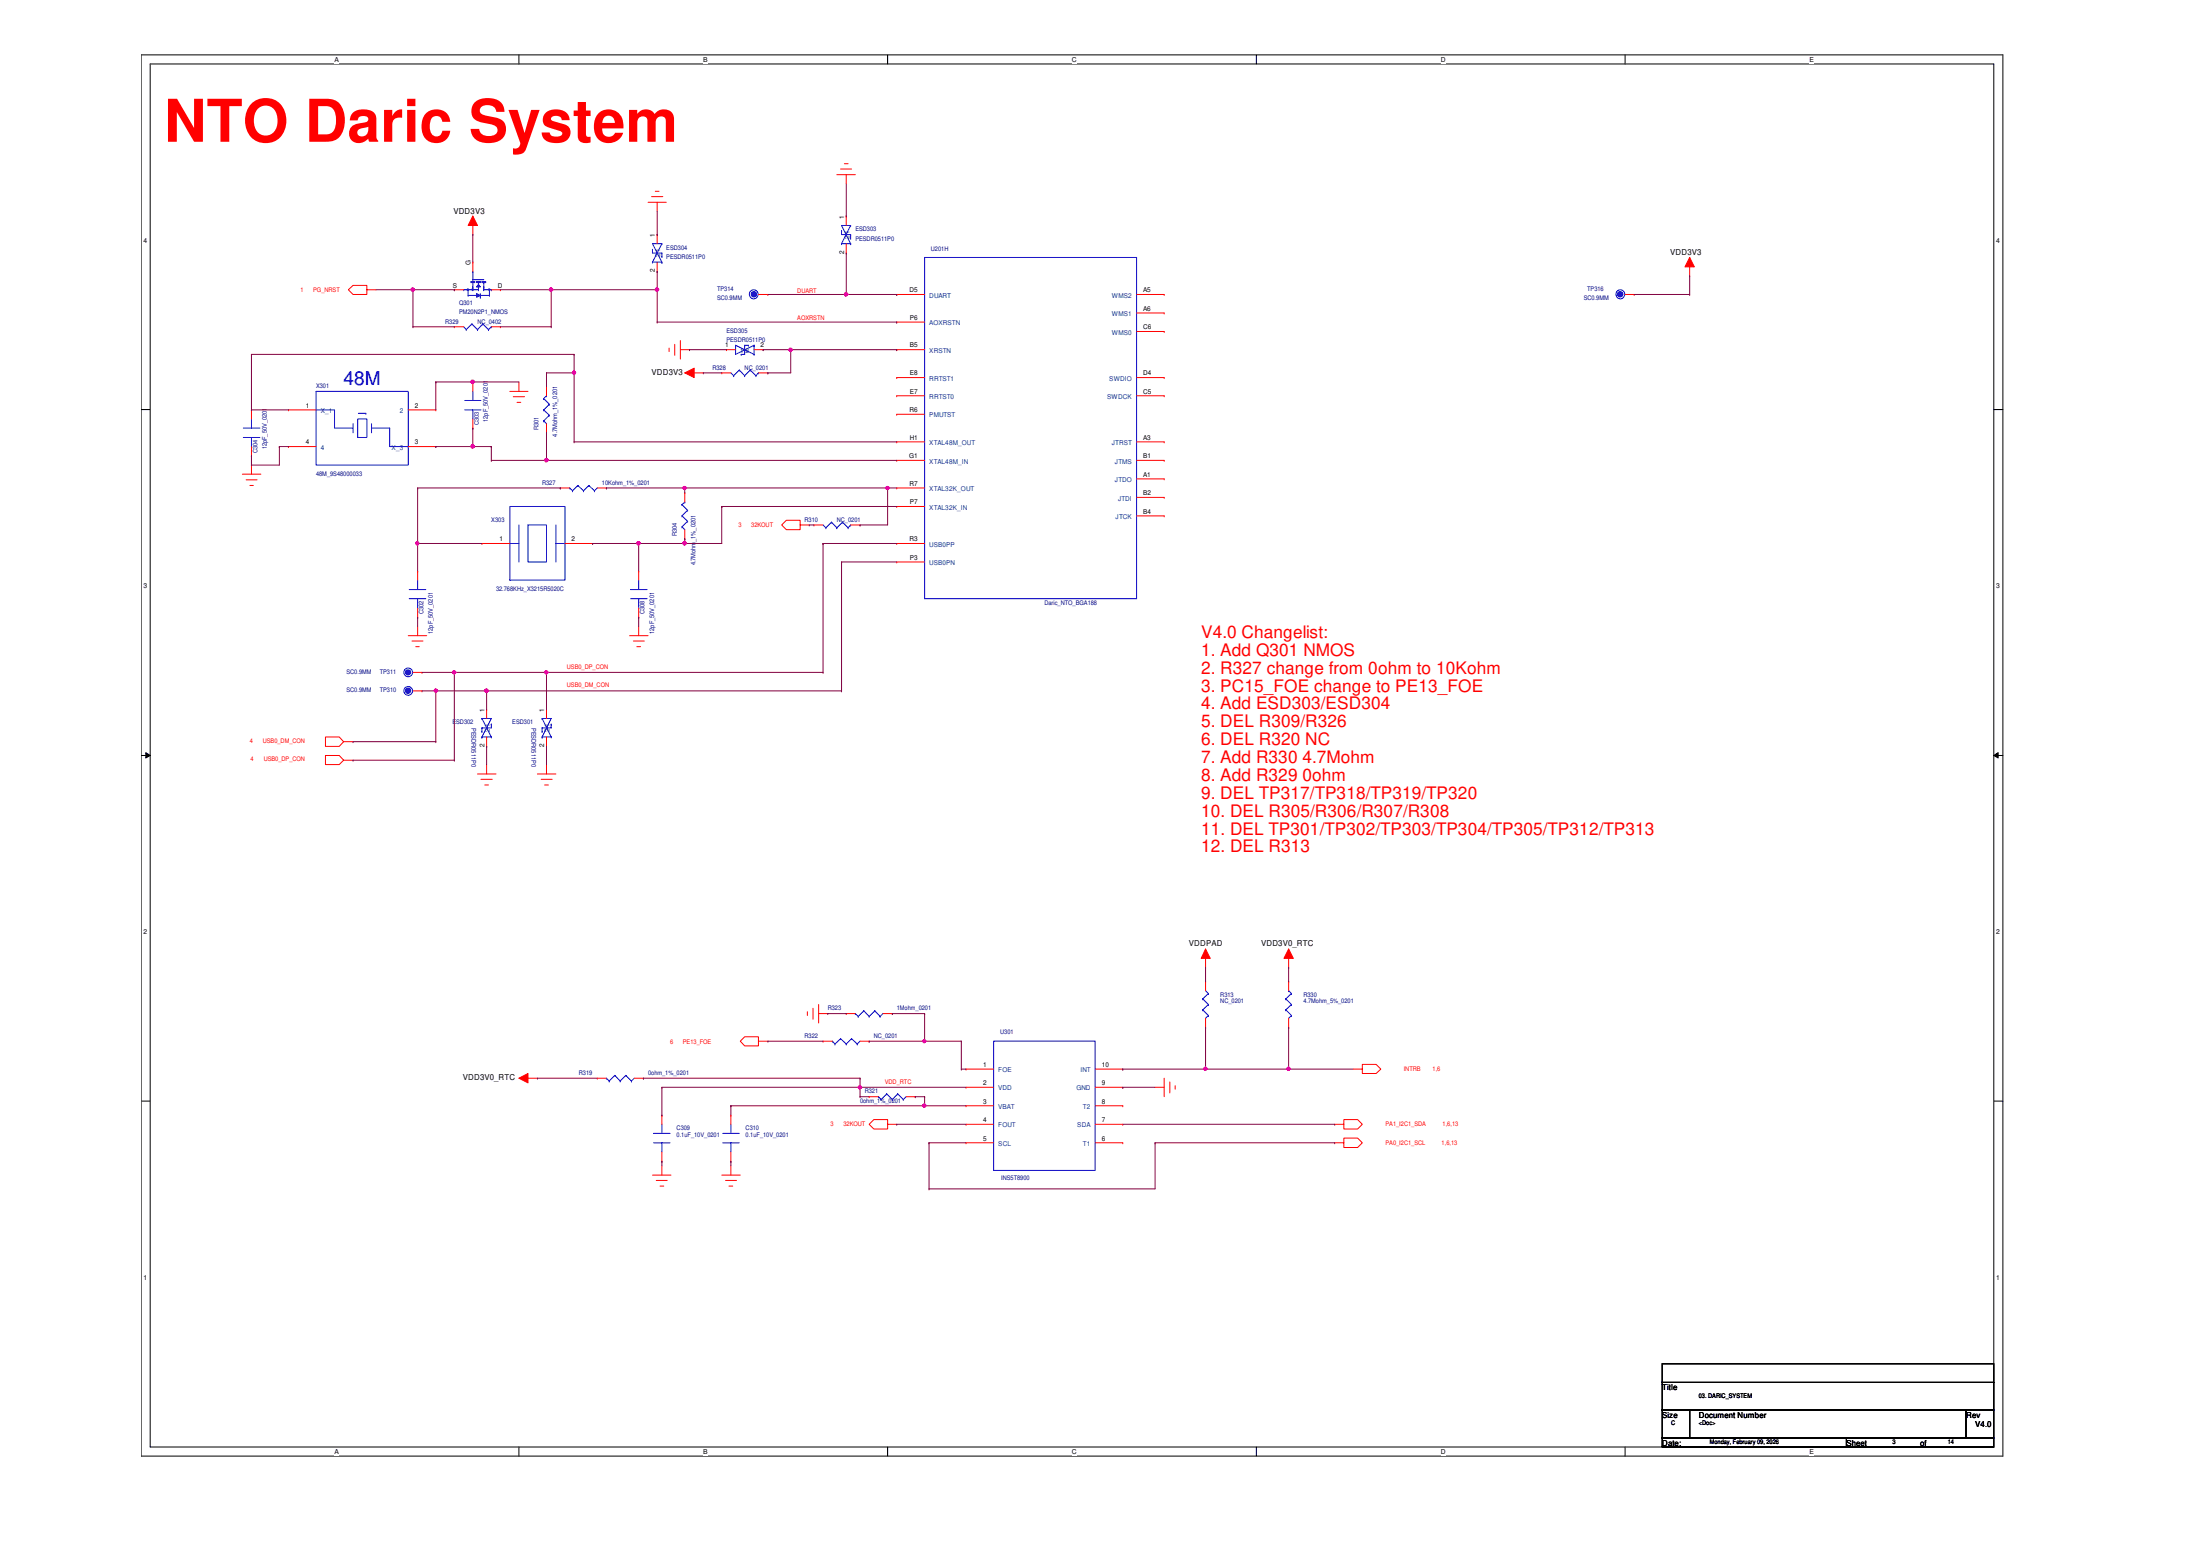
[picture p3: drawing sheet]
<svg xmlns="http://www.w3.org/2000/svg" width="297mm" height="210mm" viewBox="0 0 297 210" stroke-linecap="round" stroke-linejoin="round" font-family="sans-serif">
<path d="M19.1 7.4h251.3v189.2h-251.3zM20.3 8.6h248.9v186.7h-248.9z" fill="none" stroke="#000" stroke-width=".14"/>
<g fill="#fff">
<path d="M45.2 7.5h.5v1.1h-.5z"/>
<path d="M45.2 195.5h.5v1h-.5z"/>
</g>
<path d="M70.1 7.4v1.2M70.1 195.3v1.3" fill="none" stroke="#000" stroke-width=".14"/>
<g fill="#fff">
<path d="M95 7.5h.5v1.1h-.5z"/>
<path d="M95 195.5h.5v1h-.5z"/>
</g>
<path d="M119.8 7.4v1.2M119.8 195.3v1.3" fill="none" stroke="#000" stroke-width=".14"/>
<g fill="#fff">
<path d="M144.7 7.5h.7v1.1h-.7z"/>
<path d="M144.7 195.5h.7v1h-.7z"/>
</g>
<path d="M169.6 7.4v1.2M169.6 195.3v1.3" fill="none" stroke="#000" stroke-width=".14"/>
<g fill="#fff">
<path d="M194.5 7.5h.7v1.1h-.7z"/>
<path d="M194.5 195.5h.7v1h-.7z"/>
</g>
<path d="M219.4 7.4v1.2M219.4 195.3v1.3" fill="none" stroke="#000" stroke-width=".14"/>
<g fill="#fff">
<path d="M244.3 7.5h.6v1.1h-.6z"/>
<path d="M244.3 195.5h.6v1h-.6z"/>
<path d="M19.4 32h.5v1h-.5z"/>
<path d="M269.5 32h.5v1h-.5z"/>
<path d="M19.4 78.6h.5v1h-.5z"/>
<path d="M269.5 78.6h.5v1h-.5z"/>
</g>
<path d="M19.1 55.3h1.2M269.2 55.3h1.2" fill="none" stroke="#000" stroke-width=".14"/>
<g fill="#fff">
<path d="M19.4 125.3h.5v1h-.5z"/>
<path d="M269.5 125.3h.5v1h-.5z"/>
</g>
<path d="M19.1 102h1.2M19.7 101.6l.6 .4-.6 .3zM269.2 102l.6-.4v.7zM269.2 102h1.2" fill="none" stroke="#000" stroke-width=".14"/>
<path d="M19.7 101.6l.6 .4-.6 .3zM269.2 102l.6-.4v.7z" fill="#000"/>
<g fill="#fff">
<path d="M19.4 172h.5v1h-.5z"/>
<path d="M269.5 172h.5v1h-.5z"/>
</g>
<path d="M19.1 148.6h1.2M269.2 148.6h1.2" fill="none" stroke="#000" stroke-width=".14"/>
<path d="M162.8 128.1l.6 1.3h-1.2z" fill="#f00"/>
<path d="M162.8 128.1l.6 1.3h-1.2zM162.8 128.1v2.5M156 146.8h1.2M157.2 145.5v2.5M157.9 146v1.5M158.7 146.6v.4" fill="none" stroke="#f00" stroke-width=".14"/>
<path d="M70.1 145.5l1.2-.6v1.3z" fill="#f00"/>
<g fill="none" stroke="#f00" stroke-width=".14">
<path d="M68.8 52.8h2.5M69.3 53.6h1.5M69.8 54.3h.5M70.1 51.6v1.2M32.7 64h2.5M33.2 64.8h1.5M33.7 65.5h.5M34 62.8v1.2M55.1 85.8h2.5M55.6 86.5h1.5M56.1 87.3h.5M56.4 84.5v1.3"/>
<path d="M85 85.8h2.5M85.5 86.5h1.5M86 87.3h.5M86.2 84.5v1.3M64.5 104.5h2.5M64.9 105.2h1.6M65.4 106h.6M65.7 103.2v1.3M72.6 104.5h2.5M73.1 105.2h1.4M73.5 106h.5M73.8 103.2v1.3"/>
<path d="M109 136.6v.5M109.8 136.1v1.5M110.5 136.8h1.3M110.5 135.6v2.5M70.1 145.5l1.2-.6v1.3zM70.1 145.5h2.5M88.1 158.6h2.5M88.6 159.3h1.5M89.4 157.4v1.2M97.5 158.6h2.4M98 159.3h1.4M98.7 157.4v1.2"/>
<path d="M89.1 160.1h.5M98.4 160.1h.5"/>
</g>
<path d="M228.1 34.8l.7 1.2h-1.3z" fill="#f00"/>
<path d="M228.1 34.8l.7 1.2h-1.3zM228.1 34.8v2.5" fill="none" stroke="#f00" stroke-width=".14"/>
<path d="M63.8 29.2l.7 1.2h-1.3z" fill="#f00"/>
<g fill="none" stroke="#f00" stroke-width=".14">
<path d="M63.8 29.2l.7 1.2h-1.3zM63.8 29.2v2.5M87.5 27.3h2.5M88 26.5h1.5M88.5 25.8h.5M88.7 27.3v1.2M113 23.6h2.5M113.5 22.8h1.5M114 22.1h.5M114.3 23.6v1.2M90.3 47v.5M91.1 46.5v1.5"/>
<path d="M91.9 47.2h1.2M91.9 46v2.5"/>
</g>
<path d="M92.5 50.3l1.2-.6v1.3z" fill="#f00"/>
<path d="M92.5 50.3l1.2-.6v1.3zM92.5 50.3h2.5" fill="none" stroke="#f00" stroke-width=".14"/>
<path d="M174 128.1l.6 1.3h-1.2z" fill="#f00"/>
<path d="M49.5 39.1v.7h-1.8l-.7-.7 .7-.6h1.8v.6h1.3M108 70.9v.6h-1.8l-.7-.6 .7-.7h1.8v.7h1.3M46.4 100.1l-.6-.6h-1.9v1.3h1.9l.6-.7h1.3M46.4 102.6l-.6-.6h-1.9v1.2h1.9l.6-.6h1.3M174 128.1l.6 1.3h-1.2zM174 128.1v2.5M102.4 140.5v.7h-1.9l-.6-.7 .6-.5h1.9v.5h1.3M119.8 151.8v.6h-1.8l-.7-.6 .7-.7h1.8v.7h1.3M180.2 154.3h1.2v-.7h1.9l.6 .7-.6 .6h-1.9v-.6M180.2 151.8h1.2v-.7h1.9l.6 .7-.6 .6h-1.9v-.6M182.7 144.3h1.2v-.6h1.9l.6 .6-.6 .6h-1.9v-.6" fill="none" stroke="#f00" stroke-width=".14"/>
<path d="M224.4 184.1h44.8v2.5h-44.8zM224.4 186.6h44.8v3.7h-44.8zM224.4 190.3h3.7v3.8h-3.7zM224.4 194.1h24.9v1.2h-24.9zM228.1 190.3h37.4v3.8h-37.4zM249.3 194.1h19.9v1.2h-19.9zM265.5 190.3h3.7v3.8h-3.7z" fill="none" stroke="#000" stroke-width=".14"/>
<circle cx="55.1" cy="93.2" r=".37" fill="#00f"/>
<g fill="none" stroke="#00f" stroke-width=".14">
<circle cx="55.1" cy="93.2" r=".37"/>
<circle cx="55.1" cy="93.3" r=".59"/>
</g>
<path d="M55.8 93.3h1.2M57 93.3h.1" fill="none" stroke="#f00" stroke-width=".14"/>
<path d="M63.6 38h.5v.1h-.5z" fill-rule="evenodd" fill="#00f"/>
<path d="M63.6 38h.5v.1h-.5z" fill="none" stroke="#00f" stroke-width=".14"/>
<path d="M64.3 38h.6v.1h-.6z" fill-rule="evenodd" fill="#00f"/>
<path d="M64.3 38h.6v.1h-.6z" fill="none" stroke="#00f" stroke-width=".14"/>
<path d="M65.1 38h.5v.1h-.5z" fill-rule="evenodd" fill="#00f"/>
<g fill="none" stroke="#00f" stroke-width=".14">
<path d="M62.6 39.1h.1M62.6 39.1h2M63.8 38.7h.1M63.8 37.8h.1M63.8 36.7h.1M63.8 39.1h.1M63.8 36.7v1.1M63.8 38.1v1M63.8 37.8h1.5M64.6 39.1h.1M64.6 38.1h.1M64.6 38.1v1"/>
<path d="M65.1 38h.5v.1h-.5zM65.3 38.7h.1M65.3 39.1h.1M65.3 38.1v1M65.3 39.1h1M66.3 39.1h.1"/>
</g>
<path d="M63.7 39h.2v.2h-.2z" fill-rule="evenodd" fill="#00f"/>
<path d="M63.7 39h.2v.2h-.2z" fill="none" stroke="#00f" stroke-width=".14"/>
<path d="M63.1 39h.1v.2h-.1z" fill-rule="evenodd" fill="#00f"/>
<path d="M63.1 39h.1v.2h-.1z" fill="none" stroke="#00f" stroke-width=".14"/>
<path d="M66 39h.1v.2h-.1z" fill-rule="evenodd" fill="#00f"/>
<path d="M63.2 39.9h.1M63.2 39.1v.8M64.9 39.6v.5M66 39h.1v.2h-.1zM66.1 39.9h.1M66.1 39.1v.8M64.9 40.1h.1" fill="none" stroke="#00f" stroke-width=".14"/>
<path d="M64.3 39.6l.6 .3-.6 .2z" fill-rule="evenodd" fill="#00f"/>
<path d="M63.2 39.9h1.1M64.3 39.6l.6 .3-.6 .2zM64.3 39.9h.1M64.9 39.9h.1M64.9 39.9h1.2" fill="none" stroke="#00f" stroke-width=".14"/>
<path d="M64.6 38.4l.3 .3h-.6z" fill-rule="evenodd" fill="#00f"/>
<path d="M64.6 38.4l.3 .3h-.6z" fill="none" stroke="#00f" stroke-width=".14"/>
<path d="M61.3 39.1h.1M61.3 39.1h1.3M63.8 35.4h.1M63.8 35.4v1.3M66.3 39.1h1.3M67.6 39.1h.1" fill="none" stroke="#f00" stroke-width=".14"/>
<circle cx="55.1" cy="90.8" r=".36" fill="#00f"/>
<g fill="none" stroke="#00f" stroke-width=".14">
<path d="M88.1 35.4h.1M88.1 33.7h.1M88.1 35.4h1.3M88.1 33.7v.5h1.3M89.4 35.4h.1M89.4 32.9h.1M89.4 34.2h.1M89.4 34.6h.1M89.4 32.9h-1.3l1.3 2.5M89.4 32.9l-1.3 2.5M89.4 34.2v.4M113.6 32.9h.1"/>
<path d="M113.6 31.2h.1M113.6 32.9h1.3M113.6 31.2v.5h1.3M114.9 32.9h.1M114.9 30.4h.1M114.9 31.7h.1M114.9 32.2h.1M114.9 30.4h-1.3l1.3 2.5M114.9 30.4l-1.3 2.5M114.9 31.7v.5M124.8 34.8h28.7v46h-28.7zM42.7 52.8h12.4v10h-12.4z"/>
<path d="M42.7 55.3h2.5v2.5h2.5M47.7 57.2v1.2M48.3 56.6h1.2v2.5h-1.2zM48.4 55.8h1M49.4 55.8h.1M50.2 57.8h2.4v2.5h2.5M50.2 57.2v1.2M62.7 55.3h2.2M62.7 54.1h2.2M63.8 52.8v1.3M63.8 55.3v1.3M73.4 56.8h.1"/>
<path d="M73.4 55.3h.1M73.4 53.8h.1M73.4 56.8l.4 .4M73.4 55.3l.8 .7M73.4 53.8l.8 .8M73.8 53.4h.1M73.8 53.4l-.4 .4M74.2 56h.1M74.2 54.6h.1M74.2 56l-.8 .8M74.2 54.6l-.8 .7M98.7 50.3l.4 .4"/>
<path d="M99.1 50.7h.1M99.8 50h.1M99.8 50l-.7 .7M99.8 50l.7 .7M100.5 50.7h.1M101.3 50h.1M101.3 50l-.8 .7M101.3 50l.8 .7M102.1 50.7h.1M102.4 50.3h.1M102.4 50.3l-.3 .4M55.2 79.6h2.3"/>
<path d="M56.4 78.3v1.3M68.8 68.4h7.5v9.9h-7.5zM68.8 73.4h1.3M70.1 70.9v5M71.3 70.9h2.5v5h-2.5zM75.1 70.9v5M75.1 73.4h1.2M85.1 79.6h2.3M86.2 78.3v1.3M55.2 80.8h2.3M56.4 80.8v1.3M65.1 99.5h.1"/>
<path d="M65.1 97h.1M65.1 98.3h.1M65.1 98.8h.1M65.1 97h1.2l-1.2 2.5M65.1 97l1.2 2.5M65.1 99.5h1.2M65.1 98.3v.5M66.3 99.5h.1M66.3 97.7h.1M66.3 97.7v.6h-1.2M73.2 99.5h.1M73.2 97h.1"/>
<path d="M73.2 98.3h.1M73.2 98.8h.1M73.2 97h1.2l-1.2 2.5M73.2 99.5h1.2M73.2 97l1.2 2.5M73.2 98.3v.5M74.4 99.5h.1M74.4 97.7h.1M74.4 97.7v.6h-1.2M85.1 80.8h2.3M86.2 80.8v1.3M115.5 136.8h.1"/>
<path d="M115.5 136.8l.4 .4M115.9 137.2h.1M116.6 136.4h.1M116.6 136.4l.7 .8M116.6 136.4l-.7 .8M117.3 137.2h.1M118.1 136.4h.1M118.1 136.4l.7 .8M118.1 136.4l-.8 .8M118.8 137.2h.1M119.2 136.8l-.4 .4M173.6 136.3h.1"/>
<path d="M173.6 134.8h.1M173.6 136.3l.8 .8M173.6 134.8l.8 .8M174 133.7h.1M174 133.7l.4 .4M174.4 137.1h.1M174.4 135.6h.1M174.4 134.1h.1M174.4 137.1l-.4 .4M174.4 135.6l-.8 .7M174.4 134.1l-.8 .7M81.9 145.5h.1"/>
<path d="M81.9 145.5l.4 .4M82.3 145.9h.1M83 145.2h.1M83 145.2l.7 .7M83 145.2l-.7 .7M83.7 145.9h.1M84.5 145.2h.1M84.5 145.2l.8 .7M84.5 145.2l-.8 .7M85.3 145.9h.1M85.6 145.5l-.3 .4M112.4 140.5h.1"/>
<path d="M112.4 140.5l.3 .4M112.7 140.9h.1M113.5 140.2h.1M113.5 140.2l.8 .7M113.5 140.2l-.8 .7M114.3 140.9h.1M115 140.2h.1M115 140.2l.7 .7M115 140.2l-.7 .7M115.7 140.9h.1M116.1 140.5l-.4 .4M118.6 148h.1"/>
<path d="M118.6 148l.4 .4M119 148.4h.1M119.7 147.7h.1M119.7 147.7l.8 .7M119.7 147.7l-.7 .7M120.5 148.4h.1M121.2 147.7h.1M121.2 147.7l.8 .7M121.2 147.7l-.7 .7M122 148.4h.1M122.3 148l-.3 .4"/>
<circle cx="55.1" cy="90.8" r=".36"/>
<circle cx="55.1" cy="90.8" r=".59"/>
</g>
<g fill="none" stroke="#f00" stroke-width=".14">
<path d="M88.7 31.7h.1M88.7 36.7h.1M88.7 31.7v1.2M88.7 35.4v1.3M114.3 29.2h.1M114.3 34.2h.1M114.3 29.2v1.2M114.3 32.9v1.3M121.1 39.8h.1M121.1 39.8h3.7M153.5 39.8h3.7M157.2 39.8h.1"/>
<path d="M38.9 55.3h.1M38.9 55.3h3.8M55.1 55.3h3.7M58.8 55.3h.1M63.8 57.8h.1M63.8 51.6h.1M63.8 51.6v1.2M63.8 56.6v1.2M73.8 58.4h.1M73.8 52.2h.1M73.8 52.2v1.2M73.8 57.2v1.2"/>
<path d="M97.5 50.3h.1M97.5 50.3h1.2M102.4 50.3h1.3M103.7 50.3h.1M121.1 43.5h.1M121.1 47.2h.1M121.1 51h.1M121.1 53.4h.1M121.1 55.9h.1M121.1 59.6h.1M121.1 43.5h3.7M121.1 47.2h3.7"/>
<path d="M121.1 51h3.7M121.1 53.4h3.7M121.1 55.9h3.7M121.1 59.6h3.7M153.5 51h3.7M153.5 53.4h3.7M153.5 59.6h3.7M153.5 42.2h3.7M153.5 44.7h3.7M157.2 42.2h.1M157.2 44.7h.1M157.2 51h.1"/>
<path d="M157.2 53.4h.1M157.2 59.6h.1M38.9 60.3h.1M38.9 60.3h3.8M55.1 60.3h3.7M56.4 77.1h.1M56.4 77.1v1.2M58.8 60.3h.1M65.1 73.4h.1M65.1 73.4h3.7M76.3 73.4h3.7M80 73.4h.1"/>
<path d="M86.2 77.1h.1M86.2 77.1v1.2M121.1 62.1h.1M121.1 65.9h.1M121.1 68.4h.1M121.1 73.4h.1M121.1 75.9h.1M121.1 73.4h3.7M121.1 62.1h3.7M121.1 65.9h3.7M121.1 68.4h3.7M121.1 75.9h3.7"/>
<path d="M153.5 62.1h3.7M153.5 64.6h3.7M153.5 67.1h3.7M153.5 69.6h3.7M157.2 62.1h.1M157.2 64.6h.1M157.2 67.1h.1M157.2 69.6h.1M55.8 90.8h1.2M56.4 83.3h.1M56.4 82.1v1.2M57 90.8h.1"/>
<path d="M65.7 95.8h.1M65.7 95.8v1.2M65.7 99.5v1.3M73.8 95.8h.1M73.8 95.8v1.2M73.8 99.5v1.3M86.2 83.3h.1M86.2 82.1v1.2M65.7 100.8h.1M73.8 100.8h.1M114.3 136.8h.1M114.3 136.8h1.2"/>
<path d="M119.2 136.8h1.3M120.5 136.8h.1M174 138.7h.1M174 132.5h.1M174 132.5v1.2M174 137.5v1.2M80.6 145.5h.1M80.6 145.5h1.3M85.6 145.5h1.3M86.9 145.5h.1M111.1 140.5h.1M111.1 140.5h1.3"/>
<path d="M116.1 140.5h1.2M117.3 148h.1M117.3 140.5h.1M117.3 148h1.3M122.3 148h1.3M123.6 148h.1"/>
</g>
<circle cx="218.7" cy="39.7" r=".37" fill="#00f"/>
<g fill="none" stroke="#00f" stroke-width=".14">
<path d="M62.6 44.1l.3 .4M62.9 44.5h.1M63.7 43.7h.1M63.7 43.7l-.8 .8M63.7 43.7l.8 .8M64.5 44.5h.1M65.2 43.7h.1M65.2 43.7l-.7 .8M65.2 43.7l.8 .8M66 44.5h.1M66.3 44.1h.1M66.3 44.1l-.3 .4"/>
<path d="M92.1 71.1h.1M92.1 69.6h.1M92.1 68.1h.1M92.1 71.1l.4 .4M92.1 69.6l.7 .8M92.1 68.1l.7 .8M92.5 67.8h.1M92.5 67.8l-.4 .3M92.8 70.4h.1M92.8 68.9h.1M92.8 70.4l-.7 .7M92.8 68.9l-.7 .7"/>
<path d="M162.4 134.8h.1M162.4 136.3h.1M162.4 134.8l.8 .8M162.4 136.3l.8 .8M162.8 137.5h.1M162.8 133.7l.4 .4M163.2 134.1h.1M163.2 135.6h.1M163.2 137.1h.1M163.2 134.1l-.8 .7M163.2 135.6l-.8 .7M163.2 137.1l-.4 .4"/>
<path d="M88.2 153h2.3M88.2 154.3h2.3M89.4 151.8v1.2M89.4 154.3v1.2M134.2 140.5h13.7v17.5h-13.7z"/>
<circle cx="218.7" cy="39.7" r=".37"/>
<circle cx="218.8" cy="39.7" r=".6"/>
</g>
<g fill="none" stroke="#f00" stroke-width=".14">
<path d="M219.4 39.8h1.2M220.6 39.8h.1M61.3 44.1h.1M61.3 44.1h1.3M66.3 44.1h1.3M67.6 44.1h.1M92.5 72.7h.1M92.5 66.5h.1M92.5 66.5v1.3M92.5 71.5v1.2M162.8 132.5h.1M162.8 138.7h.1"/>
<path d="M162.8 132.5v1.2M162.8 137.5v1.2M89.4 150.5h.1M89.4 156.8h.1M89.4 150.5v1.3M89.4 155.5v1.3M130.4 144.3h.1M130.4 146.8h.1M130.4 149.3h.1M130.4 151.8h.1M130.4 154.3h.1M130.4 144.3h3.8"/>
<path d="M130.4 146.8h3.8M130.4 149.3h3.8M130.4 151.8h3.8M130.4 154.3h3.8M147.9 144.3h3.7M147.9 146.8h3.7M147.9 149.3h3.7M147.9 151.8h3.7M147.9 154.3h3.7M151.6 154.3h.1M151.6 151.8h.1M151.6 149.3h.1"/>
<path d="M151.6 146.8h.1M151.6 144.3h.1"/>
</g>
<circle cx="101.8" cy="39.7" r=".37" fill="#00f"/>
<g fill="none" stroke="#00f" stroke-width=".14">
<path d="M32.9 59.1h2.2M32.9 57.8h2.2M34 56.6v1.2M34 59.1v1.2M99.3 46.6h.1M99.3 46.6v1.2l2.5-1.2M99.3 46.6l2.5 1.2M100.1 47.8h.1M100.5 46.6h.1M100.5 46.6v1.2h-.4M100.5 46.6h.5M101 46.6h.1"/>
<path d="M101.8 46.6h.1M101.8 47.8h.1M101.8 46.6v1.2M76.9 65.9h.1M76.9 65.9l.4 .4M77.3 66.3h.1M78 65.5h.1M78 65.5l.8 .8M78 65.5l-.7 .8M78.8 66.3h.1M79.5 65.5h.1M79.5 65.5l.8 .8"/>
<path d="M79.5 65.5l-.7 .8M80.3 66.3h.1M80.6 65.9l-.3 .4M111.1 70.9l.4 .3M111.5 71.2h.1M112.3 70.5h.1M112.3 70.5l-.8 .7M112.3 70.5l.7 .7M113 71.2h.1M113.7 70.5h.1M113.7 70.5l-.7 .7M113.7 70.5l.8 .7"/>
<path d="M114.5 71.2h.1M114.9 70.9h.1M114.9 70.9l-.4 .3M97.6 153h2.2M97.6 154.3h2.2M98.7 151.8v1.2M98.7 154.3v1.2"/>
<circle cx="101.8" cy="39.7" r=".6"/>
<circle cx="101.8" cy="39.7" r=".37"/>
</g>
<g fill="none" stroke="#f00" stroke-width=".14">
<path d="M102.4 39.8h1.3M103.7 39.8h.1M34 55.3h.1M34 55.3v1.3M98.1 47.2h.1M98.1 47.2h1.2M101.8 47.2h1.2M103 47.2h.1M34 61.6h.1M34 60.3v1.3M75.6 65.9h.1M75.6 65.9h1.3"/>
<path d="M80.6 65.9h1.3M81.9 65.9h.1M109.9 70.9h.1M109.9 70.9h1.2M114.9 70.9h1.2M116.1 70.9h.1M98.7 150.5h.1M98.7 156.8h.1M98.7 150.5v1.3M98.7 155.5v1.3"/>
</g>
<path d="M162.8 138.7h.1M162.8 130.6h.1M162.8 130.6v1.9M162.8 138.7v5.6h-11.2M121.1 151.8h.1M121.1 151.8h9.3M151.6 146.8h.1M151.6 144.3h.1M151.6 151.8h28.6M151.6 146.8h4.4M180.2 151.8h.1" fill="none" stroke="#800040" stroke-width=".14"/>
<path d="M162.6 144.1h.3l.1 .2-.1 .1-.2 .1-.1-.1z" fill-rule="evenodd" fill="#f0f"/>
<path d="M162.6 144.1h.3l.1 .2-.1 .1-.2 .1-.1-.1z" fill="none" stroke="#f0f" stroke-width=".14"/>
<path d="M72.6 145.5h.1M72.6 145.5h8M89.4 146.8h.1M89.4 146.8h26.7" fill="none" stroke="#800040" stroke-width=".14"/>
<path d="M115.9 146.6h.4v.2v.1l-.2 .1-.2-.1z" fill-rule="evenodd" fill="#f0f"/>
<path d="M115.9 146.6h.4v.2v.1l-.2 .1-.2-.1z" fill="none" stroke="#f0f" stroke-width=".14"/>
<g fill="none" stroke="#800040" stroke-width=".14">
<path d="M120.5 136.8h.1M120.5 136.8h4.3M124.8 136.8h.1M124.8 136.8v3.7h-7.5M116.1 148h.1M116.1 148h1.2M117.3 140.5h.1M124.8 148h.1M124.8 149.3h.1M124.8 148v1.3M124.8 149.3h5.6M129.8 140.5h.1"/>
<path d="M129.8 144.3h.1M129.8 140.5v3.8M129.8 144.3h.6"/>
</g>
<path d="M124.6 140.4h.3l.1 .1-.1 .2-.1 .1-.2-.1z" fill-rule="evenodd" fill="#f0f"/>
<path d="M124.6 140.4h.3l.1 .1-.1 .2-.1 .1-.2-.1z" fill="none" stroke="#f0f" stroke-width=".14"/>
<path d="M111.8 136.8h.1M111.8 136.8h2.5M89.4 150.5h.1M89.4 156.8h.1M89.4 146.8v3.7M89.4 156.8v.6M98.7 156.8h.1M98.7 149.3h.1M98.7 156.8v.6M98.7 149.3h26.1M124.8 140.5h.1M124.8 140.5h5" fill="none" stroke="#800040" stroke-width=".14"/>
<path d="M124.6 149.1h.3l.1 .1-.1 .2-.1 .1-.2-.1z" fill-rule="evenodd" fill="#f0f"/>
<path d="M124.6 149.1h.3l.1 .1-.1 .2-.1 .1-.2-.1z" fill="none" stroke="#f0f" stroke-width=".14"/>
<g fill="none" stroke="#800040" stroke-width=".14">
<path d="M103.7 39.8h10.6M114.3 39.8h.1M34 47.8h.1M34 55.3h.1M34 47.8h43.5M34 47.8v7.5M34 55.3h4.9M58.8 51.6h.1M58.8 51.6v3.7M58.8 51.6h5M63.8 57.8h.1M63.8 57.8v2.5h-5"/>
<path d="M77.5 59.6h.1M77.5 47.8h.1M77.5 59.6h43.6M77.5 47.8v2.5M34 61.6h.1M34 62.8h.1M34 61.6v1.2M37.7 60.3h.1M37.7 60.3h1.2M37.7 60.3v2.5h-3.7M58.8 60.3h.1M66.3 62.1h.1"/>
<path d="M66.3 60.3h.1M66.3 62.1h7.5M66.3 60.3v1.8M86.9 145.5h.1M86.9 145.5h29.2M98.7 149.3h.1M98.7 149.3v1.2M116.1 146.8h.1M116.1 145.5h.1M116.1 145.5v2.5M116.1 146.8h14.3M123.6 148h.1"/>
<path d="M123.6 148h1.2M125.4 154.3h.1M125.4 154.3v6.2M125.4 154.3h5M156 154.3h.1M156 154.3h24.2M156 154.3v6.2h-30.6M162.8 144.3h11.2M174 144.3h.1M180.2 154.3h.1M125.4 160.5h.1"/>
</g>
<path d="M63.6 60.1h.4l.1 .1-.1 .2-.2 .1-.2-.1z" fill-rule="evenodd" fill="#f0f"/>
<path d="M63.6 60.1h.4l.1 .1-.1 .2-.2 .1-.2-.1z" fill="none" stroke="#f0f" stroke-width=".14"/>
<path d="M63.8 51.6h.1M63.8 51.6h6.3M63.8 60.3h.1M63.8 60.3h2.5" fill="none" stroke="#800040" stroke-width=".14"/>
<path d="M63.6 51.4h.4l.1 .1-.1 .2-.2 .1-.2-.1z" fill-rule="evenodd" fill="#f0f"/>
<path d="M63.6 51.4h.4l.1 .1-.1 .2-.2 .1-.2-.1z" fill="none" stroke="#f0f" stroke-width=".14"/>
<path d="M73.8 50.3h.1M73.8 50.3v1.9M73.8 50.3h3.7M77.5 50.3h.1M77.5 50.3v9.3" fill="none" stroke="#800040" stroke-width=".14"/>
<path d="M77.4 50.1h.2l.1 .2-.1 .2h-.1h-.1z" fill-rule="evenodd" fill="#f0f"/>
<path d="M77.4 50.1h.2l.1 .2-.1 .2h-.1h-.1z" fill="none" stroke="#f0f" stroke-width=".14"/>
<path d="M73.8 58.4h.1M73.8 58.4v3.7M73.8 62.1h.1M73.8 62.1h47.3" fill="none" stroke="#800040" stroke-width=".14"/>
<path d="M73.6 61.9h.3l.1 .2-.1 .2-.2 .1-.1-.1z" fill-rule="evenodd" fill="#f0f"/>
<path d="M73.6 61.9h.3l.1 .2-.1 .2-.2 .1-.1-.1z" fill="none" stroke="#f0f" stroke-width=".14"/>
<path d="M92.5 72.7h.1M92.5 73.4h.1M92.5 72.7v.7M92.5 73.4h5M109.3 70.9h.1M109.3 70.9h.6M116.1 70.9h.1M119.8 65.9h.1M119.8 65.9v5h-3.7M119.8 65.9h1.3" fill="none" stroke="#800040" stroke-width=".14"/>
<path d="M92.3 73.2h.3l.1 .1-.1 .2-.2 .1-.1-.1z" fill-rule="evenodd" fill="#f0f"/>
<path d="M92.3 73.2h.3l.1 .1-.1 .2-.2 .1-.1-.1z" fill="none" stroke="#f0f" stroke-width=".14"/>
<path d="M92.5 65.9h.1M92.5 65.9v.6M92.5 65.9h27.3" fill="none" stroke="#800040" stroke-width=".14"/>
<path d="M119.6 65.7h.4l.1 .2-.1 .1-.2 .1-.2-.1z" fill-rule="evenodd" fill="#f0f"/>
<path d="M119.6 65.7h.4l.1 .2-.1 .1-.2 .1-.2-.1z" fill="none" stroke="#f0f" stroke-width=".14"/>
<path d="M56.4 65.9h19.2M75.6 65.9h.1M80 73.4h.1M80 73.4h6.2M97.5 68.4h.1M97.5 68.4h23.6" fill="none" stroke="#800040" stroke-width=".14"/>
<path d="M86 73.2h.4v.1v.2l-.2 .1-.2-.1z" fill-rule="evenodd" fill="#f0f"/>
<path d="M86 73.2h.4v.1v.2l-.2 .1-.2-.1z" fill="none" stroke="#f0f" stroke-width=".14"/>
<path d="M56.4 65.9h.1M56.4 65.9v7.5M97.5 68.4h.1M97.5 68.4v5" fill="none" stroke="#800040" stroke-width=".14"/>
<path d="M56.2 73.2h.3l.1 .1-.1 .2-.2 .1-.1-.1z" fill-rule="evenodd" fill="#f0f"/>
<path d="M56.2 73.2h.3l.1 .1-.1 .2-.2 .1-.1-.1z" fill="none" stroke="#f0f" stroke-width=".14"/>
<g fill="none" stroke="#800040" stroke-width=".14">
<path d="M56.4 73.4h.1M56.4 73.4h8.7M56.4 73.4v3.7M86.2 73.4h.1M86.2 73.4h6.3M86.2 73.4v3.7M56.4 83.3h.1M56.4 83.3v1.2M57 90.8h4.3M57 93.3h1.8M58.8 93.3h.1M61.3 90.8h.1"/>
<path d="M65.7 93.3h.1M65.7 93.3v2.5M73.8 90.8h.1M73.8 90.8v5M73.8 90.8h37.3M86.2 83.3h.1M86.2 83.3v1.2M111.1 90.8h.1M73.8 100.8h.1M73.8 100.8v2.4"/>
</g>
<path d="M73.6 90.6h.3l.1 .2-.1 .1-.2 .1-.1-.1z" fill-rule="evenodd" fill="#f0f"/>
<path d="M73.6 90.6h.3l.1 .2-.1 .1-.2 .1-.1-.1z" fill="none" stroke="#f0f" stroke-width=".14"/>
<path d="M65.7 93.3h47.9M113.6 93.3h.1" fill="none" stroke="#800040" stroke-width=".14"/>
<path d="M65.5 93.1h.3l.1 .1-.1 .2-.1 .1-.2-.1z" fill-rule="evenodd" fill="#f0f"/>
<path d="M65.5 93.1h.3l.1 .1-.1 .2-.1 .1-.2-.1z" fill="none" stroke="#f0f" stroke-width=".14"/>
<g fill="none" stroke="#800040" stroke-width=".14">
<path d="M220.6 39.8h7.5M228.1 39.8h.1M228.1 37.3h.1M228.1 37.3v2.5M111.1 73.4h.1M111.1 73.4h10M111.1 73.4v17.4M113.6 75.9h.1M113.6 75.9h7.5M113.6 75.9v17.4M65.7 93.3h.1M65.7 93.3h-6.9v6.8"/>
<path d="M47.7 100.1h.1M47.7 100.1h11.1M58.8 100.1h.1M65.7 100.8h.1M65.7 100.8v2.4"/>
</g>
<path d="M58.7 93.1h.3l.1 .1-.1 .2-.2 .1-.1-.1z" fill-rule="evenodd" fill="#f0f"/>
<path d="M58.7 93.1h.3l.1 .1-.1 .2-.2 .1-.1-.1z" fill="none" stroke="#f0f" stroke-width=".14"/>
<path d="M73.8 90.8h.1M73.8 90.8h-12.5v11.8M47.7 102.6h.1M47.7 102.6h13.6M61.3 102.6h.1" fill="none" stroke="#800040" stroke-width=".14"/>
<path d="M61.1 90.6h.4l.1 .2-.1 .1-.2 .1-.2-.1z" fill-rule="evenodd" fill="#f0f"/>
<path d="M61.1 90.6h.4l.1 .2-.1 .1-.2 .1-.2-.1z" fill="none" stroke="#f0f" stroke-width=".14"/>
<path d="M67.6 39.1h6.8M74.4 39.1h.1M81.9 65.9h.1M81.9 65.9h10.6" fill="none" stroke="#800040" stroke-width=".14"/>
<path d="M92.3 65.7h.3l.1 .2-.1 .1-.2 .1-.1-.1z" fill-rule="evenodd" fill="#f0f"/>
<path d="M92.3 65.7h.3l.1 .2-.1 .1-.2 .1-.1-.1z" fill="none" stroke="#f0f" stroke-width=".14"/>
<path d="M50.8 39.1h5M55.8 39.1h.1" fill="none" stroke="#800040" stroke-width=".14"/>
<path d="M55.6 38.9h.3l.1 .2-.1 .1-.2 .1-.1-.1z" fill-rule="evenodd" fill="#f0f"/>
<path d="M55.6 38.9h.3l.1 .2-.1 .1-.2 .1-.1-.1z" fill="none" stroke="#f0f" stroke-width=".14"/>
<path d="M63.8 31.7h.1M63.8 31.7v3.7M114.3 39.8h.1M114.3 29.2h.1M114.3 24.8v4.4M114.3 34.2v5.6M114.3 39.8h6.8M121.1 39.8h.1M103.7 140.5h.1M103.7 140.5h7.4" fill="none" stroke="#800040" stroke-width=".14"/>
<path d="M114.1 39.6h.3l.1 .1-.1 .2-.2 .1-.1-.1z" fill-rule="evenodd" fill="#f0f"/>
<path d="M114.1 39.6h.3l.1 .1-.1 .2-.2 .1-.1-.1z" fill="none" stroke="#f0f" stroke-width=".14"/>
<path d="M88.7 36.7h.1M88.7 31.7h.1M88.7 28.5v3.2M88.7 36.7v2.4M88.7 43.5h32.4M103 47.2h.1M103 47.2h18.1M121.1 43.5h.1M121.1 47.2h.1" fill="none" stroke="#800040" stroke-width=".14"/>
<path d="M106.6 47h.3l.1 .2-.1 .1-.2 .1-.1-.1z" fill-rule="evenodd" fill="#f0f"/>
<path d="M106.6 47h.3l.1 .2-.1 .1-.2 .1-.1-.1z" fill="none" stroke="#f0f" stroke-width=".14"/>
<g fill="none" stroke="#800040" stroke-width=".14">
<path d="M74.4 39.1h.1M74.4 39.1v5M74.4 39.1h14.3M88.7 39.1h.1M88.7 39.1v4.4M67.6 44.1h6.8M74.4 44.1h.1M88.7 43.5h.1M93.1 47.2h.1M93.1 47.2h5M95 50.3h.1M95 50.3h2.5"/>
<path d="M103.7 50.3h.1M106.8 47.2h.1M106.8 47.2v3.1h-3.1"/>
</g>
<path d="M74.2 38.9h.4v.2v.1l-.2 .1-.2-.1z" fill-rule="evenodd" fill="#f0f"/>
<path d="M74.2 38.9h.4v.2v.1l-.2 .1-.2-.1z" fill="none" stroke="#f0f" stroke-width=".14"/>
<path d="M88.5 38.9h.4v.2v.1l-.2 .1-.2-.1z" fill-rule="evenodd" fill="#f0f"/>
<path d="M88.5 38.9h.4v.2v.1l-.2 .1-.2-.1z" fill="none" stroke="#f0f" stroke-width=".14"/>
<path d="M55.8 39.1h.1M55.8 39.1v5M55.8 39.1h5.5M61.3 39.1h.1M55.8 44.1h.1M55.8 44.1h5.5M174 138.7h.1M174 130.6h.1M174 130.6v1.9M174 138.7v5.6M174 144.3h.1M174 144.3h8.7" fill="none" stroke="#800040" stroke-width=".14"/>
<path d="M173.8 144.1h.3l.1 .2-.1 .1-.2 .1-.1-.1z" fill-rule="evenodd" fill="#f0f"/>
<path d="M173.8 144.1h.3l.1 .2-.1 .1-.2 .1-.1-.1z" fill="none" stroke="#f0f" stroke-width=".14"/>
<path d="M162.6 144.1h.3l.1 .2-.1 .1-.2 .1-.1-.1z" fill-rule="evenodd" fill="#f0f"/>
<path d="M162.6 144.1h.3l.1 .2-.1 .1-.2 .1-.1-.1z" fill="none" stroke="#f0f" stroke-width=".14"/>
<path d="M115.9 146.6h.4v.2v.1l-.2 .1-.2-.1z" fill-rule="evenodd" fill="#f0f"/>
<path d="M115.9 146.6h.4v.2v.1l-.2 .1-.2-.1z" fill="none" stroke="#f0f" stroke-width=".14"/>
<path d="M124.6 140.4h.3l.1 .1-.1 .2-.1 .1-.2-.1z" fill-rule="evenodd" fill="#f0f"/>
<path d="M124.6 140.4h.3l.1 .1-.1 .2-.1 .1-.2-.1z" fill="none" stroke="#f0f" stroke-width=".14"/>
<path d="M124.6 149.1h.3l.1 .1-.1 .2-.1 .1-.2-.1z" fill-rule="evenodd" fill="#f0f"/>
<path d="M124.6 149.1h.3l.1 .1-.1 .2-.1 .1-.2-.1z" fill="none" stroke="#f0f" stroke-width=".14"/>
<path d="M63.6 60.1h.4l.1 .1-.1 .2-.2 .1-.2-.1z" fill-rule="evenodd" fill="#f0f"/>
<path d="M63.6 60.1h.4l.1 .1-.1 .2-.2 .1-.2-.1z" fill="none" stroke="#f0f" stroke-width=".14"/>
<path d="M63.6 51.4h.4l.1 .1-.1 .2-.2 .1-.2-.1z" fill-rule="evenodd" fill="#f0f"/>
<path d="M63.6 51.4h.4l.1 .1-.1 .2-.2 .1-.2-.1z" fill="none" stroke="#f0f" stroke-width=".14"/>
<path d="M77.4 50.1h.2l.1 .2-.1 .2h-.1h-.1z" fill-rule="evenodd" fill="#f0f"/>
<path d="M77.4 50.1h.2l.1 .2-.1 .2h-.1h-.1z" fill="none" stroke="#f0f" stroke-width=".14"/>
<path d="M73.6 61.9h.3l.1 .2-.1 .2-.2 .1-.1-.1z" fill-rule="evenodd" fill="#f0f"/>
<path d="M73.6 61.9h.3l.1 .2-.1 .2-.2 .1-.1-.1z" fill="none" stroke="#f0f" stroke-width=".14"/>
<path d="M92.3 73.2h.3l.1 .1-.1 .2-.2 .1-.1-.1z" fill-rule="evenodd" fill="#f0f"/>
<path d="M92.3 73.2h.3l.1 .1-.1 .2-.2 .1-.1-.1z" fill="none" stroke="#f0f" stroke-width=".14"/>
<path d="M119.6 65.7h.4l.1 .2-.1 .1-.2 .1-.2-.1z" fill-rule="evenodd" fill="#f0f"/>
<path d="M119.6 65.7h.4l.1 .2-.1 .1-.2 .1-.2-.1z" fill="none" stroke="#f0f" stroke-width=".14"/>
<path d="M86 73.2h.4v.1v.2l-.2 .1-.2-.1z" fill-rule="evenodd" fill="#f0f"/>
<path d="M86 73.2h.4v.1v.2l-.2 .1-.2-.1z" fill="none" stroke="#f0f" stroke-width=".14"/>
<path d="M56.2 73.2h.3l.1 .1-.1 .2-.2 .1-.1-.1z" fill-rule="evenodd" fill="#f0f"/>
<path d="M56.2 73.2h.3l.1 .1-.1 .2-.2 .1-.1-.1z" fill="none" stroke="#f0f" stroke-width=".14"/>
<path d="M73.6 90.6h.3l.1 .2-.1 .1-.2 .1-.1-.1z" fill-rule="evenodd" fill="#f0f"/>
<path d="M73.6 90.6h.3l.1 .2-.1 .1-.2 .1-.1-.1z" fill="none" stroke="#f0f" stroke-width=".14"/>
<path d="M65.5 93.1h.3l.1 .1-.1 .2-.1 .1-.2-.1z" fill-rule="evenodd" fill="#f0f"/>
<path d="M65.5 93.1h.3l.1 .1-.1 .2-.1 .1-.2-.1z" fill="none" stroke="#f0f" stroke-width=".14"/>
<path d="M58.7 93.1h.3l.1 .1-.1 .2-.2 .1-.1-.1z" fill-rule="evenodd" fill="#f0f"/>
<path d="M58.7 93.1h.3l.1 .1-.1 .2-.2 .1-.1-.1z" fill="none" stroke="#f0f" stroke-width=".14"/>
<path d="M61.1 90.6h.4l.1 .2-.1 .1-.2 .1-.2-.1z" fill-rule="evenodd" fill="#f0f"/>
<path d="M61.1 90.6h.4l.1 .2-.1 .1-.2 .1-.2-.1z" fill="none" stroke="#f0f" stroke-width=".14"/>
<path d="M92.3 65.7h.3l.1 .2-.1 .1-.2 .1-.1-.1z" fill-rule="evenodd" fill="#f0f"/>
<path d="M92.3 65.7h.3l.1 .2-.1 .1-.2 .1-.1-.1z" fill="none" stroke="#f0f" stroke-width=".14"/>
<path d="M55.6 38.9h.3l.1 .2-.1 .1-.2 .1-.1-.1z" fill-rule="evenodd" fill="#f0f"/>
<path d="M55.6 38.9h.3l.1 .2-.1 .1-.2 .1-.1-.1z" fill="none" stroke="#f0f" stroke-width=".14"/>
<path d="M114.1 39.6h.3l.1 .1-.1 .2-.2 .1-.1-.1z" fill-rule="evenodd" fill="#f0f"/>
<path d="M114.1 39.6h.3l.1 .1-.1 .2-.2 .1-.1-.1z" fill="none" stroke="#f0f" stroke-width=".14"/>
<path d="M106.6 47h.3l.1 .2-.1 .1-.2 .1-.1-.1z" fill-rule="evenodd" fill="#f0f"/>
<path d="M106.6 47h.3l.1 .2-.1 .1-.2 .1-.1-.1z" fill="none" stroke="#f0f" stroke-width=".14"/>
<path d="M74.2 38.9h.4v.2v.1l-.2 .1-.2-.1z" fill-rule="evenodd" fill="#f0f"/>
<path d="M74.2 38.9h.4v.2v.1l-.2 .1-.2-.1z" fill="none" stroke="#f0f" stroke-width=".14"/>
<path d="M88.5 38.9h.4v.2v.1l-.2 .1-.2-.1z" fill-rule="evenodd" fill="#f0f"/>
<path d="M88.5 38.9h.4v.2v.1l-.2 .1-.2-.1z" fill="none" stroke="#f0f" stroke-width=".14"/>
<path d="M173.8 144.1h.3l.1 .2-.1 .1-.2 .1-.1-.1z" fill-rule="evenodd" fill="#f0f"/>
<path d="M173.8 144.1h.3l.1 .2-.1 .1-.2 .1-.1-.1z" fill="none" stroke="#f0f" stroke-width=".14"/>
<text font-size="8" fill="#f00" x="22.1" y="19.1">NTO Daric System</text>
<text font-size="2.6" fill="#00f" x="46.4" y="52">48M</text>
<g font-size="2.3" fill="#f00">
<text x="162.2" y="86.1">V4.0 Changelist:</text>
<text x="162.2" y="88.5">1. Add Q301 NMOS</text>
<text x="162.2" y="90.9">2. R327 change from 0ohm to 10Kohm</text>
<text x="162.2" y="93.3">3. PC15_FOE change to PE13_FOE</text>
<text x="162.2" y="95.8">4. Add ESD303/ESD304</text>
<text x="162.2" y="98.2">5. DEL R309/R326</text>
<text x="162.2" y="100.6">6. DEL R320 NC</text>
<text x="162.2" y="103">7. Add R330 4.7Mohm</text>
<text x="162.2" y="105.4">8. Add R329 0ohm</text>
<text x="162.2" y="107.8">9. DEL TP317/TP318/TP319/TP320</text>
<text x="162.2" y="110.2">10. DEL R305/R306/R307/R308</text>
<text x="162.2" y="112.6">11. DEL TP301/TP302/TP303/TP304/TP305/TP312/TP313</text>
<text x="162.2" y="115.1">12. DEL R313</text>
</g>
<g font-size="1.1">
<text x="61.2" y="28.9">VDD3V3</text>
<text x="225.5" y="34.5">VDD3V3</text>
<text x="88" y="50.6">VDD3V3</text>
<text x="160.5" y="127.7">VDDPAD</text>
<text x="170.3" y="127.7">VDD3V0_RTC</text>
<text x="62.5" y="145.8">VDD3V0_RTC</text>
<text x="224.4" y="187.7">Title</text>
<text x="224.4" y="191.4">Size</text>
<text x="229.4" y="191.4">Document Number</text>
<text x="265.5" y="191.4">Rev</text>
<text x="224.4" y="195.2">Date:</text>
<text x="249.3" y="195.2">Sheet</text>
<text x="259.2" y="195.2">of</text>
<text x="266.7" y="192.7">V4.0</text>
</g>
<g font-size=".9">
<text x="45.2" y="8.3">A</text>
<text x="95" y="8.3">B</text>
<text x="144.7" y="8.3">C</text>
<text x="194.5" y="8.3">D</text>
<text x="244.3" y="8.3">E</text>
<text x="114" y="29.5" transform="rotate(-90 114 29.5)">1</text>
<text x="19.4" y="32.8">4</text>
<text x="63.5" y="35.8" transform="rotate(-90 63.5 35.8)">G</text>
<text x="88.4" y="32" transform="rotate(-90 88.4 32)">1</text>
<text x="114" y="34.2" transform="rotate(-90 114 34.2)">2</text>
<text x="269.5" y="32.8">4</text>
<text x="61.1" y="38.8">S</text>
<text x="67.2" y="38.8">D</text>
<text x="88.4" y="36.7" transform="rotate(-90 88.4 36.7)">2</text>
<text x="122.8" y="39.5">D5</text>
<text x="154.3" y="39.5">A5</text>
<text x="154.3" y="42">A6</text>
<text x="97.9" y="46.9">1</text>
<text x="102.7" y="46.9">2</text>
<text x="122.9" y="43.2">P6</text>
<text x="122.9" y="46.9">B5</text>
<text x="154.3" y="44.4">C6</text>
<text x="122.9" y="50.7">E8</text>
<text x="122.9" y="53.1">E7</text>
<text x="154.3" y="50.7">D4</text>
<text x="154.3" y="53.1">C5</text>
<text x="41.3" y="55">1</text>
<text x="41.3" y="60">4</text>
<text x="56" y="55">2</text>
<text x="56" y="60">3</text>
<text x="122.8" y="55.6">R6</text>
<text x="122.9" y="59.4">H1</text>
<text x="154.3" y="59.4">A3</text>
<text x="122.8" y="61.8">G1</text>
<text x="122.8" y="65.6">R7</text>
<text x="154.3" y="61.8">B1</text>
<text x="154.3" y="64.3">A1</text>
<text x="122.9" y="68.1">P7</text>
<text x="154.3" y="66.8">B2</text>
<text x="154.3" y="69.3">B4</text>
<text x="67.4" y="73.1">1</text>
<text x="77.2" y="73.1">2</text>
<text x="122.8" y="73.1">R3</text>
<text x="122.9" y="75.6">P3</text>
<text x="19.4" y="79.4">3</text>
<text x="269.5" y="79.4">3</text>
<text x="65.4" y="100.8" transform="rotate(-90 65.4 100.8)">2</text>
<text x="65.4" y="96.1" transform="rotate(-90 65.4 96.1)">1</text>
<text x="73.5" y="100.8" transform="rotate(-90 73.5 100.8)">2</text>
<text x="73.5" y="96.1" transform="rotate(-90 73.5 96.1)">1</text>
<text x="19.4" y="126.1">2</text>
<text x="269.5" y="126.1">2</text>
<text x="132.8" y="144">1</text>
<text x="132.8" y="146.5">2</text>
<text x="132.8" y="149">3</text>
<text x="148.8" y="149">8</text>
<text x="148.8" y="146.5">9</text>
<text x="148.8" y="144">10</text>
<text x="132.8" y="151.5">4</text>
<text x="132.8" y="154">5</text>
<text x="148.8" y="154">6</text>
<text x="148.8" y="151.5">7</text>
<text x="19.4" y="172.8">1</text>
<text x="269.5" y="172.8">1</text>
<text x="45.2" y="196.3">A</text>
<text x="95" y="196.3">B</text>
<text x="144.7" y="196.3">C</text>
<text x="194.5" y="196.3">D</text>
<text x="244.3" y="196.3">E</text>
</g>
<g font-size=".9" fill="#004080">
<text x="89.2" y="34.8" transform="rotate(-90 89.2 34.8)">2</text>
<text x="89.2" y="34" transform="rotate(-90 89.2 34)">1</text>
<text x="114.7" y="32.3" transform="rotate(-90 114.7 32.3)">2</text>
<text x="114.7" y="31.5" transform="rotate(-90 114.7 31.5)">1</text>
<text x="125.5" y="40.2">DUART</text>
<text x="150.1" y="40.2">WMS2</text>
<text x="99.9" y="47.6">1</text>
<text x="100.7" y="47.6">2</text>
<text x="125.5" y="43.9">AOXRSTN</text>
<text x="125.5" y="47.6">XRSTN</text>
<text x="150.1" y="42.7">WMS1</text>
<text x="150.1" y="45.2">WMS0</text>
<text x="125.5" y="51.4">RRTST1</text>
<text x="125.5" y="53.8">RRTST0</text>
<text x="149.5" y="53.8">SWDCK</text>
<text x="149.8" y="51.4">SWDIO</text>
<text x="43.3" y="55.8">X_1</text>
<text x="54" y="55.8">2</text>
<text x="125.5" y="56.3">PMUTST</text>
<text x="43.3" y="60.7">4</text>
<text x="52.9" y="60.7">X_3</text>
<text x="125.5" y="60.1">XTAL48M_OUT</text>
<text x="125.5" y="62.6">XTAL48M_IN</text>
<text x="150.1" y="60.1">JTRST</text>
<text x="150.5" y="62.6">JTMS</text>
<text x="150.5" y="65.1">JTDO</text>
<text x="125.5" y="66.3">XTAL32K_OUT</text>
<text x="125.5" y="68.8">XTAL32K_IN</text>
<text x="150.6" y="70.1">JTCK</text>
<text x="151" y="67.6">JTDI</text>
<text x="125.5" y="73.8">USB0PP</text>
<text x="125.5" y="76.3">USB0PN</text>
<text x="66.1" y="98.8" transform="rotate(-90 66.1 98.8)">2</text>
<text x="66.1" y="98.1" transform="rotate(-90 66.1 98.1)">1</text>
<text x="74.2" y="98.8" transform="rotate(-90 74.2 98.8)">2</text>
<text x="74.2" y="98.1" transform="rotate(-90 74.2 98.1)">1</text>
<text x="134.8" y="144.7">FOE</text>
<text x="134.8" y="147.2">VDD</text>
<text x="134.8" y="149.7">VBAT</text>
<text x="145.3" y="147.2">GND</text>
<text x="145.9" y="144.7">INT</text>
<text x="146.2" y="149.7">T2</text>
<text x="134.8" y="152.2">FOUT</text>
<text x="134.8" y="154.7">SCL</text>
<text x="145.5" y="152.2">SDA</text>
<text x="146.2" y="154.7">T1</text>
</g>
<g font-size=".8" fill="#000080">
<text x="90" y="33.7">ESD304</text>
<text x="90" y="35">PESDR0511P0</text>
<text x="115.5" y="31.2">ESD303</text>
<text x="115.5" y="32.5">PESDR0511P0</text>
<text x="125.7" y="33.8">U201H</text>
<text x="62" y="41.2">Q301</text>
<text x="96.8" y="39.3">TP314</text>
<text x="96.8" y="40.6">SC0.9MM</text>
<text x="213.8" y="40.6">SC0.9MM</text>
<text x="214.3" y="39.3">TP316</text>
<text x="60.1" y="43.7">R329</text>
<text x="62" y="42.4">PM20N2P1_NMOS</text>
<text x="64.5" y="43.7">NC_0402</text>
<text x="98.1" y="44.9">ESD305</text>
<text x="98.1" y="46.1">PESDR0511P0</text>
<text x="42.7" y="52.4">X301</text>
<text x="96.2" y="49.9">R328</text>
<text x="100.5" y="49.9">NC_0201</text>
<text x="64.6" y="57.4" transform="rotate(-90 64.6 57.4)">C303</text>
<text x="65.9" y="56.9" transform="rotate(-90 65.9 56.9)">12pF_50V_0201</text>
<text x="72.7" y="58" transform="rotate(-90 72.7 58)">R301</text>
<text x="75.2" y="58.9" transform="rotate(-90 75.2 58.9)">4.7Mohm_1%_0201</text>
<text x="34.8" y="61.2" transform="rotate(-90 34.8 61.2)">C304</text>
<text x="36" y="60.7" transform="rotate(-90 36 60.7)">12pF_50V_0201</text>
<text x="42.7" y="64.2">48M_9S48000033</text>
<text x="73.2" y="65.4">R327</text>
<text x="81.3" y="65.4">10Kohm_1%_0201</text>
<text x="66.3" y="70.4">X303</text>
<text x="108.6" y="70.4">R310</text>
<text x="113" y="70.4">NC_0201</text>
<text x="91.4" y="72.3" transform="rotate(-90 91.4 72.3)">R304</text>
<text x="93.9" y="76.3" transform="rotate(-90 93.9 76.3)">4.7Mohm_1%_0201</text>
<text x="57.2" y="82.9" transform="rotate(-90 57.2 82.9)">C302</text>
<text x="67" y="79.8">32.768KHz_X3215R5020C</text>
<text x="87" y="82.9" transform="rotate(-90 87 82.9)">C308</text>
<text x="141" y="81.6">Daric_NTO_BGA188</text>
<text x="58.4" y="85.6" transform="rotate(-90 58.4 85.6)">12pF_50V_0201</text>
<text x="88.3" y="85.6" transform="rotate(-90 88.3 85.6)">12pF_50V_0201</text>
<text x="46.8" y="93.5">SC0.9MM</text>
<text x="46.8" y="91">SC0.9MM</text>
<text x="51.3" y="93.5">TP310</text>
<text x="51.3" y="91">TP311</text>
<text x="61.1" y="97.8">ESD302</text>
<text x="63.7" y="98.3" transform="rotate(90 63.7 98.3)">PESDR0511P0</text>
<text x="69.2" y="97.8">ESD301</text>
<text x="71.8" y="98.3" transform="rotate(90 71.8 98.3)">PESDR0511P0</text>
<text x="111.8" y="136.4">R323</text>
<text x="121.1" y="136.4">1Mohm_0201</text>
<text x="164.8" y="134.5">R313</text>
<text x="164.8" y="135.4">NC_0201</text>
<text x="176" y="134.5">R330</text>
<text x="176" y="135.4">4.7Mohm_5%_0201</text>
<text x="108.6" y="140.1">R322</text>
<text x="118" y="140.1">NC_0201</text>
<text x="135" y="139.6">U301</text>
<text x="78.1" y="145.1">R319</text>
<text x="87.5" y="145.1">0ohm_1%_0201</text>
<text x="116.1" y="148.8">0ohm_1%_0201</text>
<text x="116.8" y="147.6">R321</text>
<text x="91.4" y="152.6">C309</text>
<text x="91.4" y="153.5">0.1uF_10V_0201</text>
<text x="100.7" y="152.6">C310</text>
<text x="100.7" y="153.5">0.1uF_10V_0201</text>
<text x="135.2" y="159.3">INS5T8900</text>
</g>
<g font-size=".8" fill="#f00">
<text x="40.6" y="39.5">1</text>
<text x="42.3" y="39.5">PG_NRST</text>
<text x="107.7" y="39.5">DUART</text>
<text x="107.7" y="43.2">AOXRSTN</text>
<text x="99.7" y="71.2">3</text>
<text x="101.4" y="71.2">32KOUT</text>
<text x="76.5" y="90.3">USB0_DP_CON</text>
<text x="76.5" y="92.8">USB0_DM_CON</text>
<text x="33.7" y="100.3">4</text>
<text x="35.5" y="100.3">USB0_DM_CON</text>
<text x="33.8" y="102.8">4</text>
<text x="35.6" y="102.8">USB0_DP_CON</text>
<text x="90.5" y="140.9">6</text>
<text x="92.2" y="140.9">PE13_FOE</text>
<text x="119.5" y="146.3">VDD_RTC</text>
<text x="189.5" y="144.6">INTRB</text>
<text x="193.4" y="144.6">1,6</text>
<text x="112.1" y="152.1">3</text>
<text x="113.9" y="152.1">32KOUT</text>
<text x="187.1" y="154.6">PA0_I2C1_SCL</text>
<text x="187.1" y="152.1">PA1_I2C1_SDA</text>
<text x="194.6" y="154.6">1,6,13</text>
<text x="194.8" y="152.1">1,6,13</text>
</g>
<g font-size=".8">
<text x="229.4" y="188.7">03. DARIC_SYSTEM</text>
<text x="225.6" y="192.4">C</text>
<text x="229.4" y="192.4">&lt;Doc&gt;</text>
<text x="230.8" y="194.9">Monday, February 09, 2026</text>
<text x="255.5" y="194.9">3</text>
<text x="263" y="194.9">14</text>
</g>
</svg>
